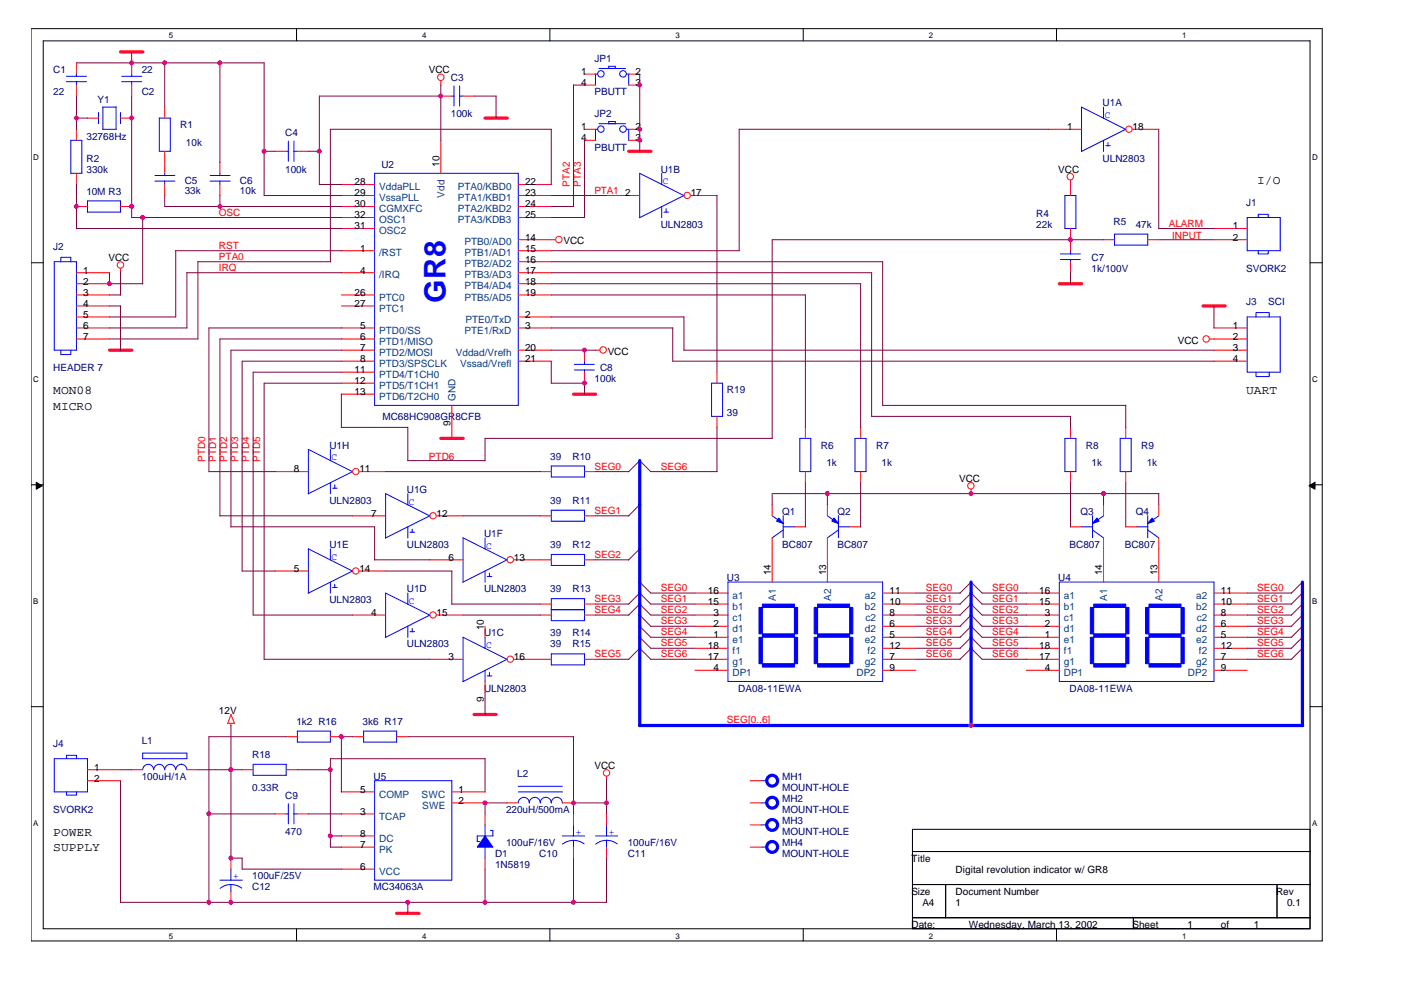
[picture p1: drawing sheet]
<svg xmlns="http://www.w3.org/2000/svg" width="297mm" height="210mm" viewBox="0 0 297 210" stroke-linecap="round" stroke-linejoin="round" font-family="sans-serif">
<g fill="none" stroke="#000" stroke-width=".21">
<path d="M6.6 6.1h273.1v193h-273.1zM9.1 8.6h268.1v187.9h-268.1zM62.7 6.1v2.5M116.3 6.1v2.5M169.9 6.1v2.5M223.5 6.1v2.5M6.6 55.6h2.5M277.2 55.6h2.5M6.6 102.6h2.5M277.2 102.6h2.5M6.6 149.5h2.5M277.2 149.5h2.5"/>
<path d="M277.2 175.5h-84.2v21M62.7 196.5v2.6M116.3 196.5v2.6M169.9 196.5v2.6M193 180.2h84.2M193 187.2h84.2M193 194.2h84.2M200.1 187.2v7M223.5 196.5v2.6M239.8 194.2v2.3M270.2 187.2v7"/>
</g>
<g fill="#000" stroke="#000" stroke-width=".21">
<path d="M7.7 102l1.2 .8-1.2 .7z" fill-rule="evenodd"/>
<path d="M276.9 102.8l1.3-.8v1.5z" fill-rule="evenodd"/>
</g>
<g fill="none" stroke="#f00" stroke-width=".21">
<path d="M16.2 13.3v2.4M16.2 18v2.3M27.9 13.3v2.4M27.9 18v2.3M93.3 17.1v.9M123.7 15.7h2.3M123.7 18h2.3M133 15.7h2.3M133 18h2.3M16.2 27.4v2.3M16.2 36.7v2.3M18.5 25h2.3"/>
<path d="M25.5 25h2.4M34.8 22.7v2.3M34.8 32v4.7M34.8 39v2.4M46.5 34.3v2.4M46.5 39v2.4M58.2 32h2.3M62.9 32h2.3M72.2 39h7.1M93.3 29.7v7M93.3 20.3h2.3M98 20.3h2.3"/>
<path d="M109.6 39h7M123.7 27.4h2.3M123.7 29.7h2.3M133 27.4h2.3M133 29.7h2.3M221.8 27.4h7M226.5 38.1v3.3M239.6 27.4h5.6M16.2 43.7h2.3M16.2 57.7h7M25.5 56.8v1M25.5 43.7h2.4"/>
<path d="M72.2 41.4h7.1M72.2 43.7h7.1M72.2 46h7.1M72.2 53.1h7.1M72.2 57.7h7.1M72.2 48.4h7.1M109.6 50.7h8M109.6 41.4h7M109.6 43.7h7M109.6 46h7M109.6 53.1h7M109.6 55.4h7"/>
<path d="M109.6 57.7h7M128.3 41.4h7M146.1 41.4h5.6M226.5 48.4v4.7M226.5 55.4v2.3M233.5 50.7h2.3M242.8 50.7h2.4M256.8 50.7h7.1M256.8 48.4h7.1M16.2 71.7h7M16.2 60h7M16.2 62.4h7"/>
<path d="M16.2 69.4h7M16.2 67.1h7M16.2 64.7h7M72.2 74.1h7.1M72.2 71.7h7.1M72.2 62.4h7.1M72.2 76.4h7.1M72.2 69.4h7.1M72.2 78.8h7.1M72.2 64.7h7.1M109.6 74.1h7M109.6 60h7"/>
<path d="M109.6 62.4h7M109.6 76.4h7M109.6 69.4h7M109.6 67.1h7M123.7 74.1v2.3M123.7 78.8v2.3M125.9 74.1h1M151.7 78.8v2.3M255.9 71.7h8M256.8 74.1h7.1M256.8 76.4h7.1M256.8 69.4h7.1"/>
<path d="M58.2 99.8h7M72.2 81.1h7.1M72.2 83.4h7.1M76 99.8h5.6M95.6 85.8v7M114.3 99.8h2.3M123.7 99.8h2.3M151.7 88.1v2.3M170.4 90.4v2.4M170.4 99.8v2.3M182.1 90.4v2.4M182.1 99.8v2.3"/>
<path d="M226.5 90.4v2.4M226.5 99.8v2.3M238.2 90.4v2.4M238.2 99.8v2.3M74.6 109.1h7M90.9 118.5h7.1M92.3 109.1h5.7M108.7 118.5h7.9M114.3 109.1h2.3M123.7 109.1h2.3M123.7 118.5h2.3M163.4 106.8v2.3"/>
<path d="M163.4 113.8v9.4M168.1 111.5h2.3M175.1 106.8v2.3M175.1 113.8v9.4M179.8 111.5h2.3M205.4 103.5v1M226.5 111.5h2.3M233.5 106.8v2.3M233.5 113.8v9.4M238.2 111.5h2.3M245.2 106.8v2.3M245.2 113.8v9.4"/>
<path d="M58.2 120.8h7M74.6 130.1h7M76 120.8h5.6M90.9 139.5h7.1M92.3 130.1h5.7M102.6 132.5v2.3M108.7 139.5h7.9M114.3 130.1h2.3M114.3 127.8h2.3M123.7 130.1h2.3M123.7 139.5h2.3M123.7 127.8h2.3"/>
<path d="M147 130.1h7M147 139.5h7M147 125.5h7M147 127.8h7M147 132.5h7M147 134.8h7M147 137.2h7M186.7 130.1h7.1M186.7 139.5h7.1M186.7 125.5h7.1M186.7 127.8h7.1M186.7 132.5h7.1"/>
<path d="M186.7 134.8h7.1M186.7 137.2h7.1M217.1 130.1h7M217.1 139.5h7M217.1 125.5h7M217.1 127.8h7M217.1 132.5h7M217.1 134.8h7M217.1 137.2h7M256.8 130.1h7.1M256.8 139.5h7.1M256.8 125.5h7.1"/>
<path d="M256.8 127.8h7.1M256.8 132.5h7.1M256.8 134.8h7.1M256.8 137.2h7.1M48.1 153h1.5M48.9 153v.6M48.9 151.2l.7 1.9M48.9 151.1l-.7 1.9M60.5 155.9h2.4M69.9 155.9h2.3M74.6 155.9h2.3M83.9 155.9h2.4"/>
<path d="M102.6 144.2v2.3M147 141.8h7M186.7 141.8h7.1M217.1 141.8h7M256.8 141.8h7.1M18.5 162.9h7M18.5 165.2h7M27.9 162.9h2.3M39.5 162.9h2.4M51.2 162.9h2.4M58.2 172.2h2.3M60.5 162.9h2.4"/>
<path d="M62.9 172.2h2.3M72.2 172.2h7.1M72.2 179.2h7.1M72.2 167.6h7.1M72.2 176.9h7.1M95.6 169.9h7M95.6 167.6h7M102.6 172.2v2.4M107.3 169.9h2.3M119 169.9h2.3M121.3 172.2v2.4M121.3 179.2v2.4"/>
<path d="M128.3 164.3v.9M128.3 172.2v2.4M128.3 179.2v2.4M158.7 169.9h2.3M158.7 165.2h2.3M158.7 174.6h2.3M158.7 179.2h2.3M48.9 181.6v2.3M48.9 188.6v2.3M72.2 183.9h7.1M102.6 181.6v2.3"/>
<circle cx="93.3" cy="16.4" r=".68"/>
<circle cx="226.4" cy="37.4" r=".69"/>
<circle cx="238.9" cy="27.3" r=".67"/>
<circle cx="25.5" cy="56.1" r=".68"/>
<circle cx="118.2" cy="50.7" r=".68"/>
<circle cx="145.4" cy="41.4" r=".67"/>
<circle cx="127.6" cy="74.1" r=".68"/>
<circle cx="255.2" cy="71.7" r=".68"/>
<circle cx="75.3" cy="99.8" r=".67"/>
<circle cx="91.6" cy="109.1" r=".67"/>
<circle cx="108" cy="118.4" r=".67"/>
<circle cx="205.4" cy="102.8" r=".68"/>
<circle cx="75.3" cy="120.8" r=".67"/>
<circle cx="91.6" cy="130.1" r=".67"/>
<circle cx="108" cy="139.5" r=".67"/>
<circle cx="128.3" cy="163.5" r=".68"/>
</g>
<path d="M25.5 11h4.7M102.6 25h4.7M133 32h4.7M23.2 74.1h4.7M224.1 60h4.8M254.5 64.7h4.7M93.3 92.8h4.7M121.3 83.4h4.7M100.3 151.2h4.7M83.9 193.3h4.7" fill="none" stroke="#f00" stroke-width=".68"/>
<g fill="none" stroke="#00f" stroke-width=".21">
<path d="M14.1 17.3h4.2M14.1 16.1h4.2M16.2 15.7v.5M16.2 17.2v.8M25.7 17.3h4.3M25.7 16.1h4.3M27.9 15.7v.5M27.9 17.2v.8M96.1 18.2v4.2M97.2 18.2v4.2M125.9 15.7h.6M126 15.7v2.3"/>
<path d="M126.7 14.5h5.6M128.8 14.5v-.5h1.4v.5M132.5 15.7h.6M133 15.7v2.3M15 29.7h2.3v7h-2.3zM20.8 23.8v2.4M21.8 27.4h2.8M24.6 27.4v-4.8l-2.9 .1 .1 4.7M25.5 23.8v2.4M32.8 38.3h4.2M32.8 37.1h4.2M33.7 25h2.3v7h-2.3z"/>
<path d="M34.8 36.7v.5M34.8 38.3v.7M44.5 38.3h4.2M44.5 37.1h4.2M46.5 36.7v.5M46.5 38.3v.7M60.5 32h.5M61 29.9v4.2M62.1 32h.8M62.2 29.9v4.2M79.3 36.7h30.3v49.1h-30.3zM95.6 20.3h.5"/>
<path d="M97.2 20.3h.8M125.9 27.4h.6M126 27.4v2.3M126.7 26.2h5.6M128.8 26.2v-.5h1.4v.5M132.5 27.4h.6M133 27.4v2.3M140 36.7v2.4M233.5 22.7v2.3M233.5 29.7v2.4M233.9 30.8h1M234.4 30.2v.7"/>
<path d="M238.2 27.4l-9.4 4.7M238.2 27.4l-9.4-4.7v9.4M11.5 55.4h4.7v18.7h-4.7zM12.9 55.4v-.9h2.1v.9M18.5 42.5h7v2.4h-7zM140 43.7v2.4M140.5 44.9h.9M140.9 44.2v.7M144.7 41.4l-9.4 4.7M144.7 41.4l-9.4-4.7v9.4M224.3 53.7h4.3M224.3 54.9h4.3"/>
<path d="M225.3 41.4h2.3v7h-2.3zM226.5 53.1v.7M226.5 54.9v.5M235.8 49.5h7v2.4h-7zM263.9 46h7v7.1h-7zM266.2 46v-.7h2.1v.7M266.2 53.1v.6h2.1v-.6M12.9 74.1v.9h2.1v-.9M121.5 77.1h4.2M121.5 78.3h4.2M123.7 76.4v.7M123.7 78.2v.6"/>
<path d="M263.9 67.1h7v11.7h-7zM265.7 78.8v.9h2.8v-.9M265.7 67.1v-1h2.8v1M69.9 95.1v2.4M74.6 99.8l-9.4 4.7v-9.4l9.4 4.7M116.6 98.6h7.1v2.3h-7.1zM150.5 81.1h2.4v7h-2.4zM169.2 92.8h2.3v7h-2.3zM180.9 92.8h2.3v7h-2.3zM225.3 92.8h2.3v7h-2.3zM237 92.8h2.3v7h-2.3zM69.9 102.1v2.4"/>
<path d="M69.9 116.1v2.4M70.4 103.3h.9M70.8 102.6v.7M86.3 104.4v2.4M86.3 111.5v2.3M86.7 112.6h1M87.2 111.9v.8M90.9 109.1l-9.3 4.7v-9.4l9.4 4.8M102.6 113.8v2.4M107.3 118.5l-9.4 4.7M107.3 118.5l-9.3-4.7v9.4M116.6 108h7.1v2.3h-7.1z"/>
<path d="M116.6 117.3h7.1v2.3h-7.1zM163.4 109.1l2.3 1.7M165.7 111.5h2.4M165.7 109.1v4.7M165.7 112.1l-2.3 1.7M175.1 109.1l2.3 1.7M177.4 109.1v4.7M177.4 111.5h2.4M177.4 112.1l-2.3 1.7M228.8 111.5h2.3M231.1 112.1l2.4 1.7M231.1 109.1v4.7"/>
<path d="M233.5 109.1l-2.4 1.7M240.5 111.5h2.3M242.8 112.1l2.4 1.7M242.8 109.1v4.7M245.2 109.1l-2.4 1.7M69.9 123.2v2.3M70.4 124.3h.9M70.8 123.6v.7M74.6 120.8l-9.4 4.7v-9.4l9.4 4.8M86.3 125.5v2.4M86.3 132.5v2.4M86.7 133.7h1"/>
<path d="M87.2 133v.7M90.9 130.1l-9.3 4.8v-9.4l9.4 4.7M102.6 120.8v2.4M102.6 134.8v2.4M103.1 122h1M103.6 121.3v.7M107.3 139.5l-9.4 4.7M107.3 139.5l-9.3-4.7v9.4M116.6 126.7h7.1v4.6h-7.1zM116.6 138.4h7.1v2.3h-7.1zM116.6 129h7.1M154 123.2h32.7v21h-32.7z"/>
<path d="M224.1 123.2h32.7v21h-32.7zM30.2 159.4h9.3v1.1h-9.3zM62.9 154.7h7v2.3h-7zM76.9 154.7h7v2.3h-7zM102.6 141.8v2.4M103.1 143h1M103.6 142.3v.8M11.5 160.5h7v7.1h-7zM14.1 160.5v-.7h2.1v.7M14.1 167.6v.6h2.1v-.6M30.2 162.9a1.16 1.16 0 0 1 1.2-1.2 1.16 1.16 0 0 1 1.1 1.2 1.16 1.16 0 0 1 1.2-1.2 1.16 1.16 0 0 1 1.1 1.2 1.16 1.16 0 0 1 1.2-1.2 1.16 1.16 0 0 1 1.2 1.2 1.21 1.21 0 0 1 1.2-1.2 1.2 1.2 0 0 1 1.1 1.2M53.6 161.7h6.9v2.4h-6.9z"/>
<path d="M60.5 172.2h.5M61 170.1v4.2M62.1 172.2h.8M62.2 170.1v4.2M79.3 165.2h16.3v21h-16.3zM102.6 174.5v2.4M102.6 179.2v2.4M103.8 175.7h.5M104.3 175.7v1.2M104.3 176.9h-3.3v1.2h.5M109.6 166.4h9.4M109.6 169.9a1.16 1.16 0 0 1 1.2-1.2 1.16 1.16 0 0 1 1.2 1.2 1.16 1.16 0 0 1 1.1-1.2 1.16 1.16 0 0 1 1.2 1.2 1.16 1.16 0 0 1 1.2-1.2 1.16 1.16 0 0 1 1.1 1.2 1.16 1.16 0 0 1 1.2-1.2 1.16 1.16 0 0 1 1.2 1.2"/>
<path d="M109.6 167.6h9.4M119 176.9h4.7M121.3 177.8l1.4 .3 .9 .5M121.3 177.8l-1 .1-1.3 .7M121.3 174.6v2.3M121.3 177.8v1.5M126 176.9h4.7M128.3 177.8l1 .1 1.3 .7M128.3 177.8l-1 .1-1.3 .7M128.3 174.6v2.3M128.3 177.8v1.5M161 169.9h1.3"/>
<path d="M161 174.6h1.3M161 179.2h1.3M161 165.2h1.3M46.5 186.2h4.8M48.9 187.2l1 .1 1.2 .6M48.9 187.2l-1 .1-1.3 .7M48.9 183.9v2.4M48.9 187.2v1.4"/>
<circle cx="127.1" cy="15.6" r=".68"/>
<circle cx="131.8" cy="15.6" r=".69"/>
<circle cx="127.1" cy="27.3" r=".68"/>
<circle cx="131.8" cy="27.3" r=".69"/>
</g>
<g fill="#00f" stroke="#00f" stroke-width=".21">
<path d="M231.4 134.1h6.8v.7h-6.8z" fill-rule="evenodd"/>
<path d="M242.4 134.8h.7v5.6h-.7z" fill-rule="evenodd"/>
<path d="M230.7 128.5h.7v5.6h-.7z" fill-rule="evenodd"/>
<path d="M231.4 127.8h6.8v.7h-6.8z" fill-rule="evenodd"/>
<path d="M231.4 140.4h6.8v.7h-6.8z" fill-rule="evenodd"/>
<path d="M238.2 134.8h.6v5.6h-.6z" fill-rule="evenodd"/>
<path d="M230.7 134.8h.7v5.6h-.7z" fill-rule="evenodd"/>
<path d="M243.1 134.1h6.8v.7h-6.8z" fill-rule="evenodd"/>
<path d="M238.2 128.5h.6v5.6h-.6z" fill-rule="evenodd"/>
<path d="M249.9 134.8h.6v5.6h-.6z" fill-rule="evenodd"/>
<path d="M249.9 128.5h.6v5.6h-.6z" fill-rule="evenodd"/>
<path d="M243.1 127.8h6.8v.7h-6.8z" fill-rule="evenodd"/>
<path d="M243.1 140.4h6.8v.7h-6.8z" fill-rule="evenodd"/>
<path d="M242.4 128.5h.7v5.6h-.7z" fill-rule="evenodd"/>
<path d="M176.4 109.6l1 1.2-1.4-.5z" fill-rule="evenodd"/>
<path d="M164.8 109.6l.9 1.2-1.4-.5z" fill-rule="evenodd"/>
<path d="M161.3 134.1h6.8v.7h-6.8z" fill-rule="evenodd"/>
<path d="M172.3 134.8h.7v5.6h-.7z" fill-rule="evenodd"/>
<path d="M160.6 128.5h.7v5.6h-.7z" fill-rule="evenodd"/>
<path d="M161.3 127.8h6.8v.7h-6.8z" fill-rule="evenodd"/>
<path d="M161.3 140.4h6.8v.7h-6.8z" fill-rule="evenodd"/>
<path d="M168.1 134.8h.6v5.6h-.6z" fill-rule="evenodd"/>
<path d="M160.6 134.8h.7v5.6h-.7z" fill-rule="evenodd"/>
<path d="M173 134.1h6.8v.7h-6.8z" fill-rule="evenodd"/>
<path d="M168.1 128.5h.6v5.6h-.6z" fill-rule="evenodd"/>
<path d="M179.8 134.8h.6v5.6h-.6z" fill-rule="evenodd"/>
<path d="M179.8 128.5h.6v5.6h-.6z" fill-rule="evenodd"/>
<path d="M173 127.8h6.8v.7h-6.8z" fill-rule="evenodd"/>
<path d="M173 140.4h6.8v.7h-6.8z" fill-rule="evenodd"/>
<path d="M172.3 128.5h.7v5.6h-.7z" fill-rule="evenodd"/>
<path d="M232.1 109.6l.4 .7-1.4 .5z" fill-rule="evenodd"/>
<path d="M102.6 176.9l1.7 2.3h-3.3z" fill-rule="evenodd"/>
<path d="M243.8 109.6l.4 .7-1.4 .5z" fill-rule="evenodd"/>
</g>
<g fill="none" stroke="#00f" stroke-width=".68">
<path d="M135.3 97.5v56.1M205.4 123.2v30.4M275.6 123.2v30.4M135.3 153.5h140.3"/>
<circle cx="163.4" cy="169.9" r="1.14"/>
<circle cx="163.4" cy="165.2" r="1.14"/>
<circle cx="163.4" cy="179.2" r="1.14"/>
<circle cx="163.4" cy="174.6" r="1.14"/>
</g>
<g fill="none" stroke="#800040" stroke-width=".21">
<path d="M16.2 13.3h39.7v28.1M27.9 11v2.3M34.8 13.3v9.4M46.5 13.3v21.1M93.3 18v11.7M123.7 18h-2.4v25.7M135.3 15.7v16.4M16.2 20.3v7.1M16.2 39v9.4M16.2 25h2.3M27.9 20.3v25.8M55.9 32h2.4"/>
<path d="M65.2 32h2.4M67.6 39h4.7M93.3 20.3h-25.7v18.8M100.3 20.3h4.7M104.9 20.3v4.7M116.6 27.4v11.7M116.7 27.4h-46.8v28M123.7 29.6v16.4M156.4 27.3v25.8h-39.8M156.4 27.4h65.4M245.2 27.4v21M16.2 48.4h56.1"/>
<path d="M23.2 57.7v2.4M25.5 57.7v4.8M27.9 46h44.4M30.2 46v14.1M34.8 43.7h37.4M34.8 41.3v2.4M37.2 53v14.1M37.2 53.1h35.1M39.5 57.7l.1 11.7h-16.4M39.5 57.7h32.8M41.9 55.3v16.4h-18.7M41.9 55.4h28"/>
<path d="M46.5 41.4v2.3M55.9 41.4h16.4M116.6 57.7h67.8v30.4M116.6 41.4h11.8M116.6 55.4h70.1v30.4M116.6 43.7h4.8M116.6 46h7.1M151.7 41.3v37.5M226.5 57.7v2.4M233.5 50.7h-70.1v42.1M245.2 50.7h11.7M245.2 48.4h11.7"/>
<path d="M23.2 67.1h14M23.2 60h7M23.2 62.4h2.3M23.2 64.7h2.3M25.5 64.7v9.4M72.3 69.4h-28.1v30.4h14.1M72.3 71.7h-25.8v37.5l28.1-.1M72.3 76.4h-21.1v44.5M72.3 74.1h-23.4v37.4h30.4M72.3 78.8h-18.7v51.4l21-.1M116.6 67.1h28.1M116.6 74.1h9.4"/>
<path d="M116.6 69.4h25.8M116.6 60h65.5v30.5M116.6 76.4v4.7M116.6 62.4h53.8v28.1M142.3 76.4h114.6M142.3 69.4v7.1M144.7 74.1h112.1M144.7 67v7.1M256.8 64.7v4.7M72.2 90.4h14.1M72.2 83.4v7M72.3 81.1h-16.4v58.4"/>
<path d="M81.6 99.8h32.7M86.3 90.4v7.1M116.6 81.1h7.1M123.7 81.1v2.3M126 99.8h7.1M135.3 97.4l2.4 2.4h14M135.3 97.5l-2.3 2.3M151.7 90.4v9.4M163.4 92.8h-60.8v4.7h-16.4M184.4 88.1h42.1M186.7 85.8h51.5M226.5 88.1v2.4"/>
<path d="M238.2 85.8v4.7M79.3 111.5v7h11.7M98 109.1h16.3M126 118.5h7.1M126 109.1h7.1M135.3 116.1l-2.3 2.4M135.3 106.8l-2.3 2.4M170.4 102.1v9.4M175.1 104.4v2.4M182.1 102.1v9.4M226.5 102.1v9.4M233.5 104.4v2.4"/>
<path d="M238.2 102.1v9.4M245.2 104.4v2.4M245.2 104.4h-81.8v2.4M51.2 120.8h7.1M55.9 139.5h35.1M81.6 120.8h14M95.6 120.8l-.1 7h18.8M98 130.1h16.3M126 127.8h7.1M126 139.5h7.1M126 130.1h7.1M135.3 127.8l2.4 2.3h9.4"/>
<path d="M135.3 130.1l2.4 2.4h9.4M135.3 125.4l2.4 2.4h9.4M135.3 132.5l2.4 2.3h9.4M135.3 134.8l2.4 2.4h9.4M135.3 123.1l2.4 2.4h9.4M135.3 137.1l2.4 2.4h9.4M135.3 137.2l-2.3 2.3M135.3 127.8l-2.3 2.4M135.3 125.5l-2.3 2.4M193.8 132.5h9.4M193.8 125.5h9.4M193.8 127.8h9.4"/>
<path d="M193.8 139.5h9.4M193.8 130.1h9.4M193.8 137.2h9.4M193.8 134.8h9.4M205.4 123.1l2.4 2.4h9.4M205.4 125.4l2.4 2.4h9.4M205.4 127.8l2.4 2.3h9.4M205.4 130.1l2.4 2.4h9.4M205.4 125.5l-2.3 2.4M205.4 123.2l-2.3 2.3M205.4 130.1l-2.3 2.5M205.4 127.8l-2.3 2.4"/>
<path d="M217.2 134.8h-9.4l-2.4-2.3-2.3 2.4M217.2 137.2h-9.4l-2.4-2.4-2.3 2.4M217.2 139.5h-9.4l-2.4-2.4-2.3 2.4M263.9 132.5h9.4M263.9 125.5h9.4M263.9 127.8h9.4M263.9 139.5h9.4M263.9 130.1h9.4M263.9 137.2h9.4M263.9 134.8h9.4M275.6 123.2l-2.4 2.3M275.6 125.5l-2.4 2.4"/>
<path d="M275.6 127.8l-2.4 2.4M275.6 130.1l-2.4 2.5M275.6 132.5l-2.4 2.4M275.6 134.8l-2.4 2.4M275.6 137.2l-2.4 2.3M48.9 153.5v28.1M60.6 155.9h-16.4v35.1M74.6 155.9h-2.4v11.7M86.3 155.9h35.1M102.6 146.5v4.7M121.3 155.9v16.4M25.5 165.2v25.8"/>
<path d="M25.5 162.9h2.4M41.9 162.9h9.4M44.2 172.2h14M62.9 162.9h7M65.2 172.2h7.1M69.9 179.2h2.4M69.9 176.9h2.4M102.6 160.5v7.1M102.7 160.5h-32.8v18.8M107.3 169.9h-4.7v2.4M121.3 169.9h7.1M128.3 165.2v7.1"/>
<path d="M25.5 190.9h102.9M48.9 181.6h2.4l-.1 2.3M51.2 183.9h21.1M86.3 190.9v2.4M102.6 183.9v7.1M121.3 181.6v9.4M128.3 181.6v9.4"/>
</g>
<g fill="#f0f" stroke="#f0f" stroke-width=".21">
<circle cx="16.2" cy="25" r=".44"/>
<circle cx="27.8" cy="43.7" r=".44"/>
<circle cx="27.8" cy="25" r=".44"/>
<circle cx="16.2" cy="43.7" r=".44"/>
<circle cx="69.9" cy="162.8" r=".44"/>
<circle cx="48.8" cy="162.8" r=".44"/>
<circle cx="102.6" cy="169.9" r=".44"/>
<circle cx="48.8" cy="181.6" r=".44"/>
<circle cx="226.5" cy="50.7" r=".44"/>
<circle cx="69.9" cy="176.9" r=".44"/>
<circle cx="72.2" cy="155.9" r=".44"/>
<circle cx="46.5" cy="43.7" r=".44"/>
<circle cx="30.2" cy="46" r=".44"/>
<circle cx="23.1" cy="60" r=".44"/>
<circle cx="86.3" cy="190.9" r=".44"/>
<circle cx="55.9" cy="32" r=".44"/>
<circle cx="27.8" cy="13.3" r=".44"/>
<circle cx="121.3" cy="190.9" r=".44"/>
<circle cx="135.3" cy="18" r=".44"/>
<circle cx="44.2" cy="172.2" r=".44"/>
<circle cx="135.3" cy="27.3" r=".44"/>
<circle cx="135.3" cy="29.7" r=".44"/>
<circle cx="44.2" cy="190.9" r=".44"/>
<circle cx="48.8" cy="190.9" r=".44"/>
<circle cx="46.5" cy="13.3" r=".44"/>
<circle cx="123.6" cy="81.1" r=".44"/>
<circle cx="102.6" cy="190.9" r=".44"/>
<circle cx="34.8" cy="13.3" r=".44"/>
<circle cx="128.3" cy="169.9" r=".44"/>
<circle cx="93.2" cy="20.3" r=".44"/>
<circle cx="123.6" cy="74.1" r=".44"/>
<circle cx="67.6" cy="32" r=".44"/>
<circle cx="233.5" cy="104.4" r=".44"/>
<circle cx="121.3" cy="169.9" r=".44"/>
<circle cx="175" cy="104.4" r=".44"/>
<circle cx="205.4" cy="104.4" r=".44"/>
<circle cx="205.4" cy="153.5" r=".44"/>
</g>
<text font-size="6.3" fill="#00f" x="94.2" y="64" transform="rotate(-90 94.2 64)">GR8</text>
<g font-size="2.6">
<text x="266" y="39">I/O</text>
<text x="11.3" y="83.4">MON08</text>
<text x="263.7" y="83.4">UART</text>
<text x="11.3" y="86.7">MICRO</text>
<text x="11.3" y="176.8">POWER</text>
<text x="11.3" y="180.1">SUPPLY</text>
</g>
<g font-size="2.1" fill="#000080">
<text x="11.3" y="15.5">C1</text>
<text x="30" y="15.5">22</text>
<text x="95.4" y="17.1">C3</text>
<text x="125.8" y="13.1">JP1</text>
<text x="11.3" y="20.2">22</text>
<text x="20.6" y="21.8">Y1</text>
<text x="30" y="20.2">C2</text>
<text x="125.8" y="20.2">PBUTT</text>
<text x="233.3" y="22.5">U1A</text>
<text x="18.3" y="29.5">32768Hz</text>
<text x="38.1" y="27.1">R1</text>
<text x="60.3" y="28.8">C4</text>
<text x="95.4" y="24.8">100k</text>
<text x="125.8" y="24.8">JP2</text>
<text x="18.3" y="34.2">R2</text>
<text x="39.3" y="30.9">10k</text>
<text x="80.7" y="35.6">U2</text>
<text x="125.8" y="31.8">PBUTT</text>
<text x="233.3" y="34.2">ULN2803</text>
<text x="18.3" y="36.5">330k</text>
<text x="18.3" y="41.2">10M R3</text>
<text x="39.1" y="38.8">C5</text>
<text x="39.1" y="41">33k</text>
<text x="50.8" y="38.8">C6</text>
<text x="50.8" y="41">10k</text>
<text x="60.3" y="36.5">100k</text>
<text x="139.8" y="36.5">U1B</text>
<text x="219.2" y="45.9">R4</text>
<text x="235.6" y="47.5">R5</text>
<text x="263.7" y="43.5">J1</text>
<text x="11.3" y="52.9">J2</text>
<text x="139.8" y="48.2">ULN2803</text>
<text x="219.2" y="48.2">22k</text>
<text x="240.3" y="48.2">47k</text>
<text x="230.9" y="55.2">C7</text>
<text x="230.9" y="57.5">1k/100V</text>
<text x="263.7" y="57.5">SVORK2</text>
<text x="263.7" y="64.6">J3</text>
<text x="268.3" y="64.6">SCI</text>
<text x="11.3" y="78.6">HEADER 7</text>
<text x="125.8" y="80.9">100k</text>
<text x="127" y="78.6">C8</text>
<text x="153.8" y="83.2">R19</text>
<text x="80.9" y="88.9">MC68HC908GR8CFB</text>
<text x="153.8" y="87.9">39</text>
<text x="69.7" y="94.9">U1H</text>
<text x="173.7" y="94.9">R6</text>
<text x="185.4" y="94.9">R7</text>
<text x="229.7" y="94.9">R8</text>
<text x="241.4" y="94.9">R9</text>
<text x="116.4" y="97.3">39</text>
<text x="121.1" y="97.3">R10</text>
<text x="174.8" y="98.7">1k</text>
<text x="186.5" y="98.7">1k</text>
<text x="230.9" y="98.7">1k</text>
<text x="242.6" y="98.7">1k</text>
<text x="69.7" y="106.6">ULN2803</text>
<text x="86.1" y="104.3">U1G</text>
<text x="116.4" y="106.6">39</text>
<text x="121.1" y="106.6">R11</text>
<text x="102.4" y="113.6">U1F</text>
<text x="165.5" y="108.9">Q1</text>
<text x="177.2" y="108.9">Q2</text>
<text x="228.6" y="108.9">Q3</text>
<text x="240.3" y="108.9">Q4</text>
<text x="69.7" y="116">U1E</text>
<text x="86.1" y="116">ULN2803</text>
<text x="116.4" y="116">39</text>
<text x="121.1" y="116">R12</text>
<text x="165.5" y="116">BC807</text>
<text x="177.2" y="116">BC807</text>
<text x="226.3" y="116">BC807</text>
<text x="238" y="116">BC807</text>
<text x="86.1" y="125.3">U1D</text>
<text x="102.4" y="125.3">ULN2803</text>
<text x="116.4" y="125.3">39</text>
<text x="121.1" y="125.3">R13</text>
<text x="153.8" y="123">U3</text>
<text x="223.9" y="123">U4</text>
<text x="69.7" y="127.6">ULN2803</text>
<text x="86.1" y="137">ULN2803</text>
<text x="102.4" y="134.7">U1C</text>
<text x="116.4" y="134.7">39</text>
<text x="116.4" y="137">39</text>
<text x="121.1" y="134.7">R14</text>
<text x="121.1" y="137">R15</text>
<text x="102.4" y="146.4">ULN2803</text>
<text x="156.2" y="146.4">DA08-11EWA</text>
<text x="226.3" y="146.4">DA08-11EWA</text>
<text x="62.7" y="153.3">1k2 R16</text>
<text x="76.7" y="153.3">3k6 R17</text>
<text x="11.3" y="158">J4</text>
<text x="30" y="157.3">L1</text>
<text x="53.3" y="160.4">R18</text>
<text x="30" y="165">100uH/1A</text>
<text x="53.3" y="167.4">0.33R</text>
<text x="79" y="165">U5</text>
<text x="109.4" y="164.4">L2</text>
<text x="165.5" y="165">MH1</text>
<text x="165.5" y="167.4">MOUNT-HOLE</text>
<text x="11.3" y="172.1">SVORK2</text>
<text x="60.3" y="169">C9</text>
<text x="107.1" y="172.1">220uH/500mA</text>
<text x="165.5" y="169.7">MH2</text>
<text x="165.5" y="172.1">MOUNT-HOLE</text>
<text x="60.3" y="176.7">470</text>
<text x="107.1" y="179">100uF/16V</text>
<text x="132.8" y="179">100uF/16V</text>
<text x="165.5" y="174.4">MH3</text>
<text x="165.5" y="176.7">MOUNT-HOLE</text>
<text x="165.5" y="179">MH4</text>
<text x="104.7" y="181.4">D1</text>
<text x="104.7" y="183.7">1N5819</text>
<text x="114.1" y="181.4">C10</text>
<text x="132.8" y="181.4">C11</text>
<text x="165.5" y="181.4">MOUNT-HOLE</text>
<text x="53.3" y="188.4">C12</text>
<text x="53.3" y="186.1">100uF/25V</text>
<text x="79" y="188.4">MC34063A</text>
</g>
<g font-size="2.1">
<text x="90.7" y="15.5">VCC</text>
<text x="122.9" y="15.8">1</text>
<text x="134.5" y="15.8">2</text>
<text x="122.9" y="18.2">4</text>
<text x="134.5" y="18.2">3</text>
<text x="122.9" y="27.5">1</text>
<text x="122.9" y="29.9">4</text>
<text x="134.5" y="27.5">2</text>
<text x="134.5" y="29.9">3</text>
<text x="225.8" y="27.5">1</text>
<text x="239.6" y="27.5">18</text>
<text x="93" y="35.2" transform="rotate(-90 93 35.2)">10</text>
<text x="75" y="39.2">28</text>
<text x="75" y="41.5">29</text>
<text x="111.1" y="39.2">22</text>
<text x="111.1" y="41.5">23</text>
<text x="132.3" y="41.5">2</text>
<text x="146.1" y="41.5">17</text>
<text x="223.9" y="36.5">VCC</text>
<text x="75" y="43.9">30</text>
<text x="75" y="46.2">32</text>
<text x="111.1" y="43.9">24</text>
<text x="111.1" y="46.2">25</text>
<text x="75" y="48.5">31</text>
<text x="76.2" y="53.2">1</text>
<text x="111.1" y="50.9">14</text>
<text x="111.1" y="53.2">15</text>
<text x="119.2" y="51.7">VCC</text>
<text x="260.8" y="48.5">1</text>
<text x="260.8" y="50.9">2</text>
<text x="17.6" y="57.9">1</text>
<text x="22.9" y="55.2">VCC</text>
<text x="76.2" y="57.9">4</text>
<text x="111.1" y="55.6">16</text>
<text x="111.1" y="57.9">17</text>
<text x="17.6" y="60.2">2</text>
<text x="17.6" y="62.6">3</text>
<text x="17.6" y="64.9">4</text>
<text x="75" y="62.6">26</text>
<text x="75" y="64.9">27</text>
<text x="111.1" y="60.2">18</text>
<text x="111.1" y="62.6">19</text>
<text x="17.6" y="67.2">5</text>
<text x="17.6" y="69.6">6</text>
<text x="17.6" y="71.9">7</text>
<text x="76.2" y="69.6">5</text>
<text x="76.2" y="71.9">6</text>
<text x="111.1" y="67.2">2</text>
<text x="111.1" y="69.6">3</text>
<text x="260.8" y="69.6">1</text>
<text x="260.8" y="71.9">2</text>
<text x="76.2" y="74.3">7</text>
<text x="76.2" y="76.6">8</text>
<text x="111.1" y="74.3">20</text>
<text x="111.1" y="76.6">21</text>
<text x="128.6" y="75.1">VCC</text>
<text x="249.2" y="72.7">VCC</text>
<text x="260.8" y="74.3">3</text>
<text x="260.8" y="76.6">4</text>
<text x="75" y="78.9">11</text>
<text x="75" y="81.3">12</text>
<text x="75" y="83.6">13</text>
<text x="95.3" y="90.1" transform="rotate(-90 95.3 90.1)">9</text>
<text x="62.2" y="100">8</text>
<text x="76" y="100">11</text>
<text x="202.9" y="102">VCC</text>
<text x="78.5" y="109.3">7</text>
<text x="92.4" y="109.3">12</text>
<text x="94.9" y="118.6">6</text>
<text x="108.7" y="118.6">13</text>
<text x="62.2" y="121">5</text>
<text x="76" y="121">14</text>
<text x="149.8" y="125.7">16</text>
<text x="163.1" y="121.7" transform="rotate(-90 163.1 121.7)">14</text>
<text x="174.8" y="121.7" transform="rotate(-90 174.8 121.7)">13</text>
<text x="188.2" y="125.7">11</text>
<text x="219.9" y="125.7">16</text>
<text x="233.2" y="121.7" transform="rotate(-90 233.2 121.7)">14</text>
<text x="244.9" y="121.7" transform="rotate(-90 244.9 121.7)">13</text>
<text x="258.3" y="125.7">11</text>
<text x="78.5" y="130.3">4</text>
<text x="92.4" y="130.3">15</text>
<text x="149.8" y="128">15</text>
<text x="151" y="130.3">3</text>
<text x="188.2" y="128">10</text>
<text x="188.2" y="130.3">8</text>
<text x="219.9" y="128">15</text>
<text x="221.1" y="130.3">3</text>
<text x="258.3" y="128">10</text>
<text x="258.3" y="130.3">8</text>
<text x="102.4" y="133.4" transform="rotate(-90 102.4 133.4)">10</text>
<text x="149.8" y="137.3">18</text>
<text x="151" y="132.7">2</text>
<text x="151" y="135">1</text>
<text x="188.2" y="132.7">6</text>
<text x="188.2" y="135">5</text>
<text x="188.2" y="137.3">12</text>
<text x="219.9" y="137.3">18</text>
<text x="221.1" y="132.7">2</text>
<text x="221.1" y="135">1</text>
<text x="258.3" y="132.7">6</text>
<text x="258.3" y="135">5</text>
<text x="258.3" y="137.3">12</text>
<text x="94.9" y="139.7">3</text>
<text x="108.7" y="139.7">16</text>
<text x="149.8" y="139.7">17</text>
<text x="151" y="142">4</text>
<text x="188.2" y="139.7">7</text>
<text x="188.2" y="142">9</text>
<text x="219.9" y="139.7">17</text>
<text x="221.1" y="142">4</text>
<text x="258.3" y="139.7">7</text>
<text x="258.3" y="142">9</text>
<text x="102.4" y="148.6" transform="rotate(-90 102.4 148.6)">9</text>
<text x="46.3" y="151">12V</text>
<text x="19.9" y="163">1</text>
<text x="19.9" y="165.4">2</text>
<text x="76.2" y="167.7">5</text>
<text x="97" y="167.7">1</text>
<text x="125.8" y="162.7">VCC</text>
<text x="76.2" y="172.4">3</text>
<text x="97" y="170.1">2</text>
<text x="76.2" y="177.1">8</text>
<text x="76.2" y="179.4">7</text>
<text x="76.2" y="184.1">6</text>
<text x="192.8" y="182.3">Title</text>
<text x="202.2" y="184.7">Digital revolution indicator w/ GR8</text>
<text x="192.8" y="189.3">Size</text>
<text x="195.2" y="191.7">A4</text>
<text x="202.2" y="191.7">1</text>
<text x="202.2" y="189.3">Document Number</text>
<text x="270" y="189.3">Rev</text>
<text x="272.3" y="191.7">0.1</text>
<text x="192.8" y="196.4">Date:</text>
<text x="205" y="196.4">Wednesday, March 13, 2002</text>
<text x="239.6" y="196.4">Sheet</text>
<text x="251.2" y="196.4">1</text>
<text x="258.3" y="196.4">of</text>
<text x="265.3" y="196.4">1</text>
</g>
<g font-size="2.1" fill="#00f">
<text x="233.7" y="25">C</text>
<text x="140.3" y="39">C</text>
<text x="70.1" y="97.4">C</text>
<text x="86.5" y="106.8">C</text>
<text x="70.1" y="118.5">C</text>
<text x="102.9" y="116.1">C</text>
<text x="86.5" y="127.8">C</text>
<text x="102.9" y="137.2">C</text>
<text x="121.8" y="176.7">+</text>
<text x="128.8" y="176.7">+</text>
<text x="49.4" y="186">+</text>
</g>
<g font-size="2.1" fill="#004080">
<text x="80.2" y="40.2">VddaPLL</text>
<text x="94.1" y="41.8" transform="rotate(-90 94.1 41.8)">Vdd</text>
<text x="96.9" y="40.2">PTA0/KBD0</text>
<text x="80.2" y="42.6">VssaPLL</text>
<text x="80.2" y="44.9">CGMXFC</text>
<text x="80.2" y="47.2">OSC1</text>
<text x="96.9" y="42.6">PTA1/KBD1</text>
<text x="96.9" y="44.9">PTA2/KBD2</text>
<text x="96.9" y="47.2">PTA3/KDB3</text>
<text x="80.2" y="49.5">OSC2</text>
<text x="98.3" y="51.9">PTB0/AD0</text>
<text x="80.2" y="54.2">/RST</text>
<text x="80.2" y="58.9">/IRQ</text>
<text x="98.3" y="54.2">PTB1/AD1</text>
<text x="98.3" y="56.6">PTB2/AD2</text>
<text x="98.3" y="58.9">PTB3/AD3</text>
<text x="80.2" y="63.6">PTC0</text>
<text x="80.2" y="65.9">PTC1</text>
<text x="98.3" y="61.2">PTB4/AD4</text>
<text x="98.3" y="63.6">PTB5/AD5</text>
<text x="80.2" y="70.6">PTD0/SS</text>
<text x="98.3" y="70.6">PTE1/RxD</text>
<text x="98.5" y="68.3">PTE0/TxD</text>
<text x="80.2" y="72.9">PTD1/MISO</text>
<text x="80.2" y="75.3">PTD2/MOSI</text>
<text x="80.2" y="77.6">PTD3/SPSCLK</text>
<text x="96.4" y="75.3">Vddad/Vrefh</text>
<text x="97.4" y="77.6">Vssad/Vrefl</text>
<text x="80.2" y="79.9">PTD4/T1CH0</text>
<text x="80.2" y="82.3">PTD5/T1CH1</text>
<text x="80.2" y="84.6">PTD6/T2CH0</text>
<text x="96.4" y="84.8" transform="rotate(-90 96.4 84.8)">GND</text>
<text x="155" y="126.7">a1</text>
<text x="155" y="129">b1</text>
<text x="155" y="131.3">c1</text>
<text x="164.2" y="127.1" transform="rotate(-90 164.2 127.1)">A1</text>
<text x="175.9" y="127.1" transform="rotate(-90 175.9 127.1)">A2</text>
<text x="183" y="126.7">a2</text>
<text x="183" y="129">b2</text>
<text x="183.1" y="131.3">c2</text>
<text x="225.1" y="126.7">a1</text>
<text x="225.1" y="129">b1</text>
<text x="225.1" y="131.3">c1</text>
<text x="234.3" y="127.1" transform="rotate(-90 234.3 127.1)">A1</text>
<text x="246" y="127.1" transform="rotate(-90 246 127.1)">A2</text>
<text x="253.1" y="126.7">a2</text>
<text x="253.1" y="129">b2</text>
<text x="253.2" y="131.3">c2</text>
<text x="155" y="133.7">d1</text>
<text x="155" y="136">e1</text>
<text x="183" y="133.7">d2</text>
<text x="183" y="136">e2</text>
<text x="225.1" y="133.7">d1</text>
<text x="225.1" y="136">e1</text>
<text x="253.1" y="133.7">d2</text>
<text x="253.1" y="136">e2</text>
<text x="155" y="138.4">f1</text>
<text x="155" y="140.7">g1</text>
<text x="155" y="143">DP1</text>
<text x="181.2" y="143">DP2</text>
<text x="183" y="140.7">g2</text>
<text x="183.6" y="138.4">f2</text>
<text x="225.1" y="138.4">f1</text>
<text x="225.1" y="140.7">g1</text>
<text x="225.1" y="143">DP1</text>
<text x="251.3" y="143">DP2</text>
<text x="253.1" y="140.7">g2</text>
<text x="253.7" y="138.4">f2</text>
<text x="80.2" y="168.8">COMP</text>
<text x="80.2" y="173.4">TCAP</text>
<text x="89.2" y="168.8">SWC</text>
<text x="89.3" y="171.1">SWE</text>
<text x="80.2" y="178.1">DC</text>
<text x="80.2" y="185.1">VCC</text>
<text x="80.2" y="180.4">PK</text>
</g>
<g font-size="2.1" fill="#f00">
<text x="120.5" y="39.5" transform="rotate(-90 120.5 39.5)">PTA2</text>
<text x="122.9" y="39.5" transform="rotate(-90 122.9 39.5)">PTA3</text>
<text x="125.8" y="41">PTA1</text>
<text x="46.3" y="45.6">OSC</text>
<text x="247.3" y="48">ALARM</text>
<text x="46.3" y="52.6">RST</text>
<text x="248" y="50.5">INPUT</text>
<text x="46.3" y="55">PTA0</text>
<text x="46.3" y="57.3">IRQ</text>
<text x="43.4" y="97.7" transform="rotate(-90 43.4 97.7)">PTD0</text>
<text x="45.7" y="97.7" transform="rotate(-90 45.7 97.7)">PTD1</text>
<text x="48.1" y="97.7" transform="rotate(-90 48.1 97.7)">PTD2</text>
<text x="50.4" y="97.7" transform="rotate(-90 50.4 97.7)">PTD3</text>
<text x="52.7" y="97.7" transform="rotate(-90 52.7 97.7)">PTD4</text>
<text x="55.1" y="97.7" transform="rotate(-90 55.1 97.7)">PTD5</text>
<text x="90.7" y="97.3">PTD6</text>
<text x="125.8" y="99.4">SEG0</text>
<text x="139.8" y="99.4">SEG6</text>
<text x="125.8" y="108.7">SEG1</text>
<text x="125.8" y="118.1">SEG2</text>
<text x="139.8" y="125.1">SEG0</text>
<text x="195.9" y="125.1">SEG0</text>
<text x="209.9" y="125.1">SEG0</text>
<text x="266" y="125.1">SEG0</text>
<text x="125.8" y="127.4">SEG3</text>
<text x="125.8" y="129.8">SEG4</text>
<text x="139.8" y="127.4">SEG1</text>
<text x="139.8" y="129.8">SEG2</text>
<text x="195.9" y="129.8">SEG2</text>
<text x="195.9" y="127.4">SEG1</text>
<text x="209.9" y="129.8">SEG2</text>
<text x="209.9" y="127.4">SEG1</text>
<text x="266" y="129.8">SEG2</text>
<text x="266" y="127.4">SEG1</text>
<text x="139.8" y="132.1">SEG3</text>
<text x="139.8" y="136.8">SEG5</text>
<text x="139.8" y="134.4">SEG4</text>
<text x="195.9" y="136.8">SEG5</text>
<text x="195.9" y="134.4">SEG4</text>
<text x="195.9" y="132.1">SEG3</text>
<text x="209.9" y="136.8">SEG5</text>
<text x="209.9" y="134.4">SEG4</text>
<text x="209.9" y="132.1">SEG3</text>
<text x="266" y="136.8">SEG5</text>
<text x="266" y="134.4">SEG4</text>
<text x="266" y="132.1">SEG3</text>
<text x="125.8" y="139.1">SEG5</text>
<text x="139.8" y="139.1">SEG6</text>
<text x="195.9" y="139.1">SEG6</text>
<text x="209.9" y="139.1">SEG6</text>
<text x="266" y="139.1">SEG6</text>
<text x="153.8" y="152.9">SEG[0..6]</text>
</g>
<g font-size="1.7">
<text x="35.7" y="8.1">5</text>
<text x="89.3" y="8.1">4</text>
<text x="142.9" y="8.1">3</text>
<text x="196.5" y="8.1">2</text>
<text x="250.1" y="8.1">1</text>
<text x="7" y="33.8">D</text>
<text x="277.6" y="33.8">D</text>
<text x="7" y="80.7">C</text>
<text x="277.6" y="80.7">C</text>
<text x="7" y="127.7">B</text>
<text x="277.6" y="127.7">B</text>
<text x="7" y="174.7">A</text>
<text x="277.6" y="174.7">A</text>
<text x="35.7" y="198.6">5</text>
<text x="89.3" y="198.6">4</text>
<text x="142.9" y="198.6">3</text>
<text x="196.5" y="198.6">2</text>
<text x="250.1" y="198.6">1</text>
</g>
</svg>
